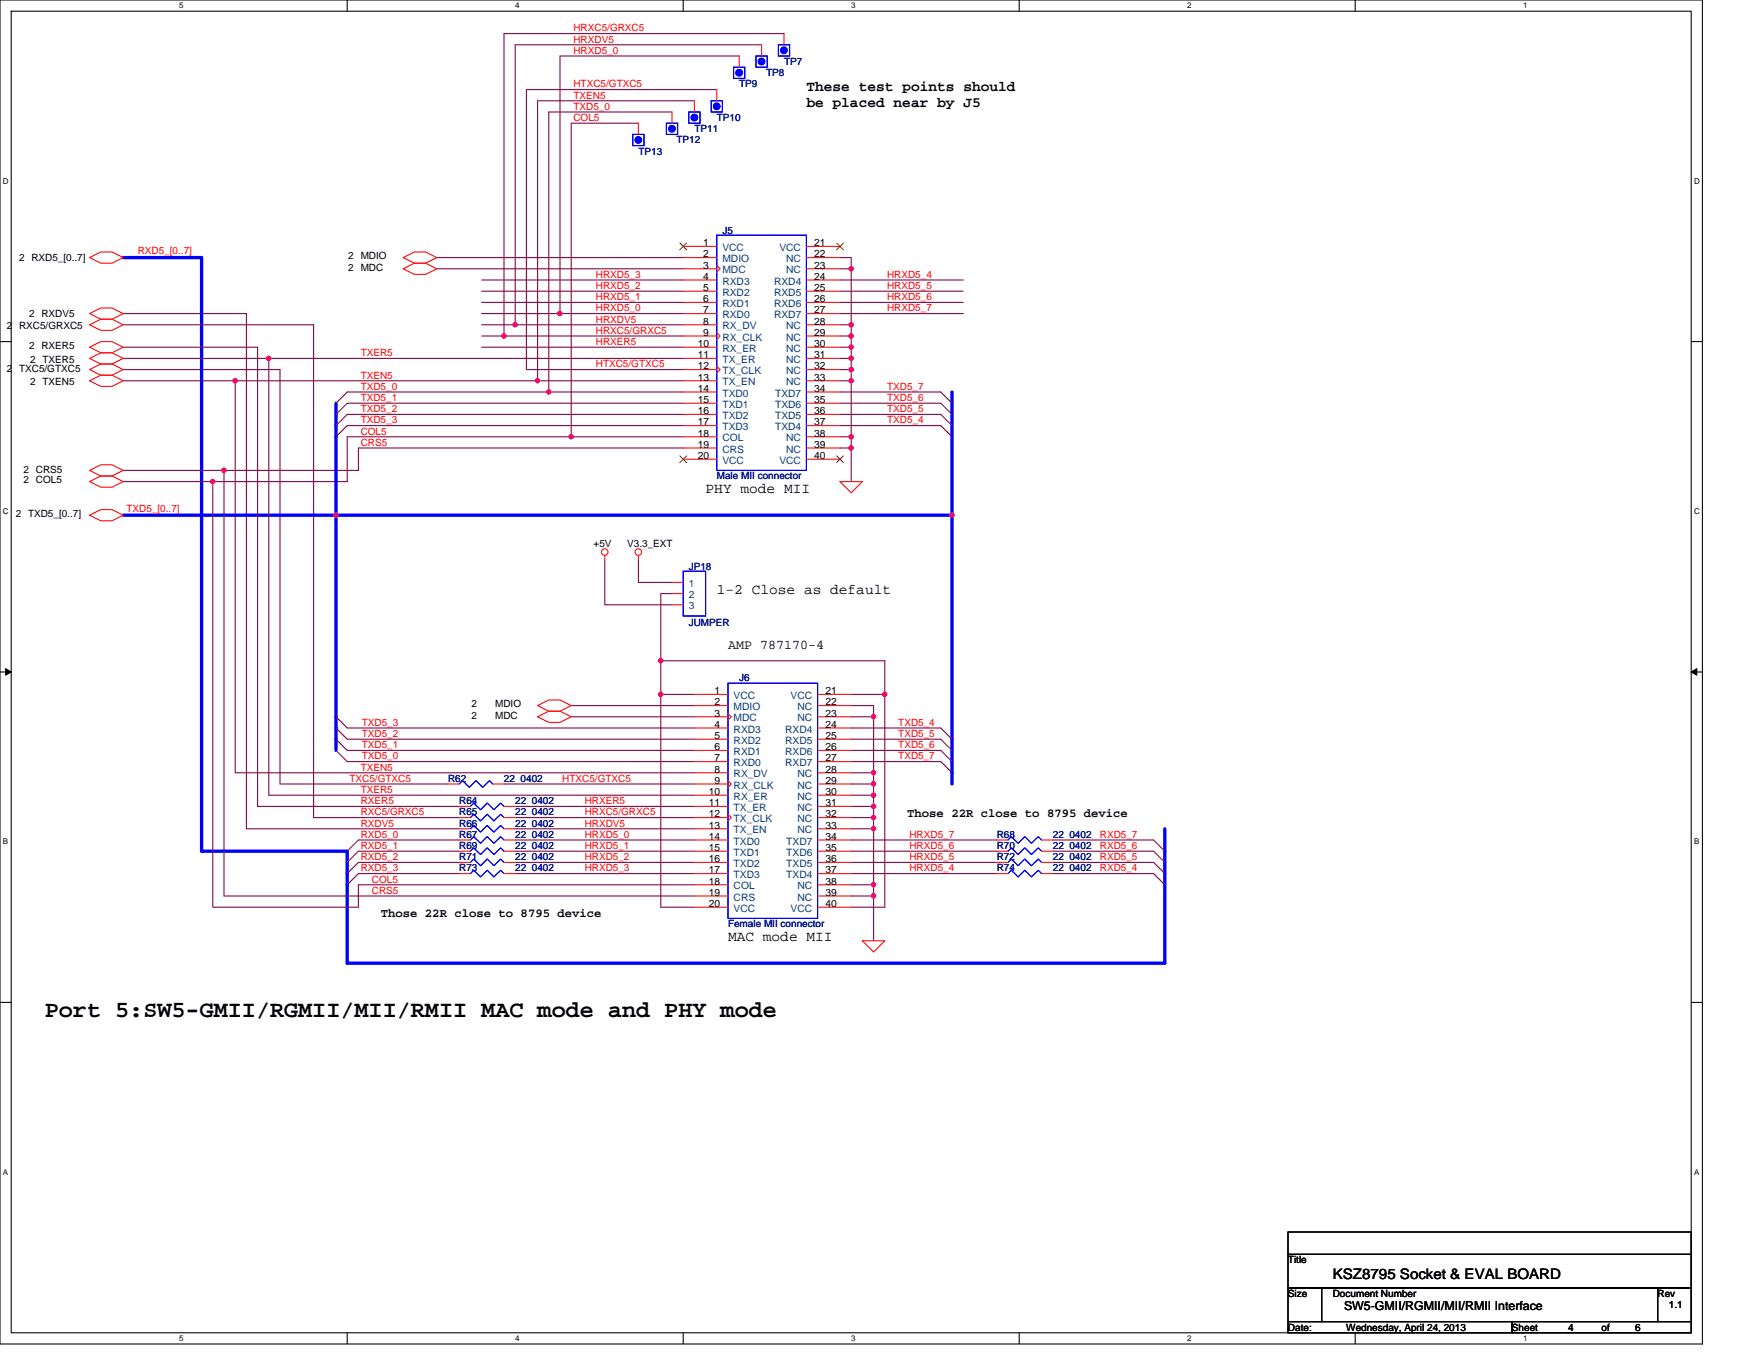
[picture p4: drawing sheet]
<svg xmlns="http://www.w3.org/2000/svg" width="279mm" height="216mm" viewBox="0 0 279 216" stroke-linecap="round" stroke-linejoin="round" font-family="sans-serif">
<path d="M0 0h270.3v213.4h-270.3zM1.8 1.8h266.7v209.8h-266.7z" fill="none" stroke="#000" stroke-width=".17"/>
<g fill="#fff">
<path d="M28.4 .2h.7v1.4h-.7z"/>
<path d="M28.4 211.8h.7v1.4h-.7z"/>
</g>
<path d="M55.1 0v1.8M55.1 211.6v1.8" fill="none" stroke="#000" stroke-width=".17"/>
<g fill="#fff">
<path d="M81.8 .2h.7v1.4h-.7z"/>
<path d="M81.8 211.8h.7v1.4h-.7z"/>
</g>
<path d="M108.5 0v1.8M108.5 211.6v1.8" fill="none" stroke="#000" stroke-width=".17"/>
<g fill="#fff">
<path d="M135.1 .2h.7v1.4h-.7z"/>
<path d="M135.1 211.8h.7v1.4h-.7z"/>
</g>
<path d="M161.8 0v1.8M161.8 211.6v1.8" fill="none" stroke="#000" stroke-width=".17"/>
<g fill="#fff">
<path d="M188.5 .2h.7v1.4h-.7z"/>
<path d="M188.5 211.8h.7v1.4h-.7z"/>
</g>
<path d="M215.1 0v1.8M215.1 211.6v1.8" fill="none" stroke="#000" stroke-width=".17"/>
<g fill="#fff">
<path d="M241.8 .2h.7v1.4h-.7z"/>
<path d="M241.8 211.8h.7v1.4h-.7z"/>
<path d="M.4 28h1v1.4h-1z"/>
<path d="M268.9 28h.9v1.4h-.9z"/>
<path d="M.4 80.5h1v1.4h-1z"/>
<path d="M268.9 80.5h.9v1.4h-.9z"/>
</g>
<path d="M0 54.2h1.8M268.5 54.2h1.8" fill="none" stroke="#000" stroke-width=".17"/>
<g fill="#fff">
<path d="M.4 132.9h.9v1.4h-.9z"/>
<path d="M268.9 132.9h.9v1.4h-.9z"/>
</g>
<path d="M0 106.7h1.8M268.5 106.7h1.8" fill="none" stroke="#000" stroke-width=".17"/>
<path d="M.9 106.2l.9 .5-.9 .5zM268.5 106.7l.9-.5v1z" fill="#000" stroke="#000" stroke-width=".16"/>
<g fill="#fff">
<path d="M.4 185.4h.9v1.4h-.9z"/>
<path d="M268.9 185.4h.9v1.4h-.9z"/>
</g>
<path d="M0 159.1h1.8M268.5 159.1h1.8M204.5 195.6h64v3.5h-64zM204.5 199.1h64v5.4h-64zM204.5 204.5h5.3v5.3h-5.3zM204.5 209.8h35.5v1.8h-35.5zM209.8 204.5h53.3v5.3h-53.3zM240 209.8h28.5v1.8h-28.5zM263.1 204.5h5.4v5.3h-5.4z" fill="none" stroke="#000" stroke-width=".17"/>
<g fill="none" stroke="#800040" stroke-width=".17">
<path d="M101.3 19.6h-10.6v49.7M106.7 17.8h-19.6v44.4M110.2 16h-24.9v44.5M113.8 14.2h-30.2v44.5h24.9M117.3 8.9h-28.4v40.9M120.9 7.1h-39.1v44.5M124.5 5.3h-44.5v48M19.6 51.6h30.2v78.2h23.1M19.6 49.8h19.5v81.8h33.8M19.6 55.1h21.3v72.9h32M19.6 58.7h24.8v65.8h26.7M19.6 56.9h23.1"/>
<path d="M42.7 56.9h65.8M42.7 56.9v69.3h67.5M69.3 40.9h39.2M69.3 42.7h39.2M76.5 51.6h5.3M76.5 44.4h32M76.5 48h32M76.5 46.2h32M76.5 55.1h32M76.5 49.8h12.4M76.5 53.3h3.5M80 53.3h28.5"/>
<path d="M81.8 51.6h26.7M88.9 49.8h19.6M133.4 46.2h19.5M133.4 48h19.5M133.4 49.8h19.5M133.4 44.4h19.5M133.4 42.7h1.7M133.4 40.9h1.7v1.8M133.4 51.6h1.7M133.4 58.7h1.7M133.4 56.9h1.7M133.4 55.1h1.7"/>
<path d="M133.4 53.3h1.7M135.1 58.7v1.8M135.1 51.6v1.7M135.1 55.1v1.8M135.1 42.7v8.9M135.1 56.9v1.8M135.1 53.3v1.8M19.6 60.5h17.7M19.6 74.7h16M19.6 76.5h14.2M33.8 76.5v67.5h23.1v-3.5h53.3M35.6 74.7v67.5h74.6"/>
<path d="M37.3 60.5v62.2h72.9M37.3 60.5h48M85.3 60.5h23.2M87.1 62.2h21.4M87.1 62.2h-32l-1.8 1.8M90.7 69.3h17.8M90.7 69.3h-35.6v7.2h-21.3M108.5 67.6h-53.4l-1.8 1.7M108.5 65.8h-53.4l-1.8 1.8M108.5 71.1h-51.6v3.6h-21.3M108.5 64h-53.4l-1.8 1.8M133.3 65.8h16.1l1.7 1.8"/>
<path d="M133.3 64h16.1l1.7 1.8M133.3 62.2h16.1l1.7 1.8M133.3 67.6h16.1l1.7 1.7M133.4 71.1h1.7M133.4 69.3h1.7M133.4 60.5h1.7M135.1 71.1v5.4M135.1 69.3v1.8M135.1 60.5v8.8M96 88.9v7.1h10.7M101.3 88.9v3.6h5.4M106.7 94.2h-1.8v10.7"/>
<path d="M53.3 117.3l1.8 1.8h55.1M53.3 113.8l1.8 1.8h55.1M53.3 115.6l1.8 1.7h55.1M53.3 119.1l1.8 1.8h55.1M90.7 112h19.5M90.7 113.8h19.5M104.9 104.9v5.3M104.9 104.9h35.6v5.3M104.9 110.2h5.3M104.9 110.2v33.8h5.3M135.1 117.3h14.3l1.7 1.8M135.1 119.1h14.3l1.7 1.8"/>
<path d="M135.1 112h3.6v10.7M135.1 113.8h3.6M135.1 110.2h5.4M135.1 115.6h14.3l1.7 1.7M140.5 110.2v33.8h-5.4M72.9 133.3h-16l-1.8 1.8M72.9 135.1h-16l-1.8 1.8M72.9 136.9h-16l-1.8 1.8M72.9 138.7h-16l-1.8 1.8M80 124.5h30.2M81.8 135.1h28.4M81.8 131.6h28.4"/>
<path d="M81.8 133.3h28.4M81.8 136.9h28.4M81.8 138.7h28.4M81.8 129.8h28.4M81.8 128h28.4M135.1 120.9h14.3l1.7 1.8M135.1 124.5h3.6M135.1 122.7h3.6M135.1 131.6h3.6M135.1 126.2h3.6M135.1 129.8h3.6M135.1 128h3.6"/>
<path d="M135.1 133.3h23.1M135.1 135.1h23.1M135.1 136.9h23.1M135.1 138.7h23.1M138.7 126.2v1.8M138.7 128v1.8M138.7 131.6v8.9M138.7 122.7v1.8M138.7 129.8v1.8M138.7 124.5v1.7M167.1 133.3h16l1.8 1.8M167.1 135.1h16l1.8 1.8"/>
<path d="M167.1 136.9h16l1.8 1.8M167.1 138.7h16l1.8 1.8M135.1 140.5h3.6M135.1 142.2h3.6M138.7 140.5v1.7M138.7 142.2v7.2"/>
</g>
<g fill="#f0f" stroke="#f0f" stroke-width=".17">
<circle cx="85.3" cy="60.4" r=".35"/>
<circle cx="104.9" cy="104.9" r=".35"/>
<circle cx="135.1" cy="69.3" r=".35"/>
<circle cx="135.1" cy="58.7" r=".35"/>
<circle cx="37.3" cy="60.4" r=".35"/>
<circle cx="138.7" cy="124.4" r=".35"/>
<circle cx="135.1" cy="51.5" r=".35"/>
<circle cx="138.7" cy="122.7" r=".35"/>
<circle cx="104.9" cy="110.2" r=".35"/>
<circle cx="135.1" cy="71.1" r=".35"/>
<circle cx="138.7" cy="140.4" r=".35"/>
<circle cx="138.7" cy="142.2" r=".35"/>
<circle cx="138.7" cy="131.6" r=".35"/>
<circle cx="140.4" cy="110.2" r=".35"/>
<circle cx="138.7" cy="113.8" r=".35"/>
<circle cx="135.1" cy="55.1" r=".35"/>
<circle cx="135.1" cy="42.7" r=".35"/>
<circle cx="138.7" cy="126.2" r=".35"/>
<circle cx="138.7" cy="129.8" r=".35"/>
<circle cx="135.1" cy="60.4" r=".35"/>
<circle cx="138.7" cy="128" r=".35"/>
<circle cx="135.1" cy="56.9" r=".35"/>
<circle cx="135.1" cy="53.3" r=".35"/>
<circle cx="53.3" cy="81.8" r=".35"/>
<circle cx="151.1" cy="81.8" r=".35"/>
<circle cx="35.5" cy="74.7" r=".35"/>
<circle cx="33.8" cy="76.4" r=".35"/>
<circle cx="42.7" cy="56.9" r=".35"/>
<circle cx="81.8" cy="51.5" r=".35"/>
<circle cx="80" cy="53.3" r=".35"/>
<circle cx="90.7" cy="69.3" r=".35"/>
<circle cx="88.9" cy="49.8" r=".35"/>
<circle cx="87.1" cy="62.2" r=".35"/>
</g>
<path d="M19.6 40.9h12.4v94.2h23.1v17.8h129.8v-21.3M53.3 64v17.8M151.1 62.2v19.6M19.6 81.8h33.7M53.3 81.8h97.8M53.3 81.8v37.3M151.1 81.8v42.7" fill="none" stroke="#00f" stroke-width=".53"/>
<g fill="none" stroke="#f00" stroke-width=".17">
<path d="M101.3 19.6v1.7M106.7 17.8v1.8M110.2 16v1.8M113.8 14.2v1.8M117.3 8.9v1.8M120.9 7.1v1.8M124.5 5.3v1.8M108.5 39.1h5.3M128 39.1h5.4M14.2 51.6l1.8-.9h1.8l1.8 .9-1.8 .9h-1.8zM14.2 49.8l1.8-.9h1.8l1.8 .9-1.8 .9h-1.8zM14.2 40.9l1.8-.9h1.8l1.8 .9-1.8 .9h-1.8z"/>
<path d="M14.2 58.7l1.8-.9h1.8l1.8 .9-1.8 .9h-1.8zM14.2 56.9l1.8-.9h1.8l1.8 .9-1.8 .9h-1.8zM14.2 55.1l1.8-.9h1.8l1.8 .9-1.8 .9h-1.8zM64 42.7l1.8-.9h1.8l1.7 .9-1.7 .9h-1.8zM64 40.9l1.8-.9h1.8l1.7 .9-1.7 .9h-1.8zM108.5 40.9h5.3M108.5 42.7h5.3M108.5 44.4h5.3M108.5 46.2h5.3M108.5 48h5.3M108.5 49.8h5.3M108.5 51.6h5.3"/>
<path d="M108.5 53.3h5.3M108.5 55.1h5.3M108.5 56.9h5.3M108.5 58.7h5.3M113.8 42.1l.5 .6-.5 .5M113.8 52.8l.5 .5-.5 .6M113.8 58.1l.5 .6-.5 .5M128 40.9h5.4M128 42.7h5.4M128 44.4h5.4M128 46.2h5.4M128 48h5.4"/>
<path d="M128 49.8h5.4M128 51.6h5.4M128 53.3h5.4M128 55.1h5.4M128 56.9h5.4M128 58.7h5.4M14.2 74.7l1.8-.9h1.8l1.8 .9-1.8 .9h-1.8zM14.2 60.5l1.8-.9h1.8l1.8 .9-1.8 .8h-1.8zM14.2 76.5l1.8-.9h1.8l1.8 .9-1.8 .8h-1.8zM108.5 60.5h5.3M108.5 62.2h5.3M108.5 64h5.3"/>
<path d="M108.5 65.8h5.3M108.5 67.6h5.3M108.5 69.3h5.3M108.5 71.1h5.3M108.5 72.9h5.3M128 60.5h5.4M128 62.2h5.4M128 64h5.4M128 65.8h5.4M128 67.6h5.4M128 69.3h5.4M128 71.1h5.4"/>
<path d="M128 72.9h5.4M133.3 76.5h3.6l-1.8 1.7zM14.2 81.8l1.8-.9h1.8l1.8 .9-1.8 .9h-1.8zM96 88.2v.7M101.3 88.2v.7M106.7 92.5h1.8M106.7 94.2h1.8M106.7 96h1.8M85.3 113.8l1.8-.9h1.8l1.8 .9-1.8 .9h-1.8zM85.3 112l1.8-.9h1.8l1.8 .9-1.8 .9h-1.8zM110.2 110.2h5.4M110.2 112h5.4"/>
<path d="M110.2 113.8h5.4M110.2 115.6h5.4M110.2 117.3h5.4M110.2 119.1h5.4M115.6 113.3l.5 .5-.5 .5M129.8 110.2h5.3M129.8 112h5.3M129.8 113.8h5.3M129.8 115.6h5.3M129.8 117.3h5.3M129.8 119.1h5.3M71.1 124.5h1.8"/>
<path d="M72.9 128h1.8M72.9 135.1h1.8M72.9 129.8h1.8M72.9 131.6h1.8M72.9 133.3h1.8M72.9 136.9h1.8M72.9 138.7h1.8M78.2 124.5h1.8M80 128h1.8M80 135.1h1.8M80 129.8h1.8M80 131.6h1.8"/>
<path d="M80 133.3h1.8M80 136.9h1.8M80 138.7h1.8M110.2 128h5.4M110.2 135.1h5.4M110.2 120.9h5.4M110.2 122.7h5.4M110.2 124.5h5.4M110.2 126.2h5.4M110.2 129.8h5.4M110.2 131.6h5.4M110.2 133.3h5.4"/>
<path d="M110.2 136.9h5.4M110.2 138.7h5.4M115.6 123.9l.5 .6-.5 .5M115.6 129.3l.5 .5-.5 .5M129.8 128h5.3M129.8 135.1h5.3M129.8 120.9h5.3M129.8 122.7h5.3M129.8 124.5h5.3M129.8 126.2h5.3M129.8 129.8h5.3M129.8 131.6h5.3"/>
<path d="M129.8 133.3h5.3M129.8 136.9h5.3M129.8 138.7h5.3M158.2 135.1h1.8M158.2 133.3h1.8M158.2 136.9h1.8M158.2 138.7h1.8M165.4 135.1h1.7M165.4 133.3h1.7M165.4 136.9h1.7M165.4 138.7h1.7M110.2 140.5h5.4"/>
<path d="M110.2 142.2h5.4M110.2 144h5.4M129.8 140.5h5.3M129.8 142.2h5.3M129.8 144h5.3M136.9 149.4h3.6l-1.8 1.7z"/>
<circle cx="96" cy="87.6" r=".52"/>
<circle cx="101.3" cy="87.6" r=".52"/>
</g>
<g fill="none" stroke="#00f" stroke-width=".17">
<path d="M105.8 19.6h1.8v1.7h-1.8zM109.3 17.8h1.8v1.8h-1.8zM112.9 16h1.8v1.8h-1.8zM116.5 10.7h1.7v1.7h-1.7zM120 8.9h1.8v1.8h-1.8zM123.6 7.1h1.7v1.8h-1.7zM100.5 21.3h1.7v1.8h-1.7zM113.8 37.3h14.2v37.4h-14.2zM108.5 90.7h3.5v7.1h-3.5zM115.6 108.5h14.2v37.3h-14.2zM72.9 124.5l.5-.6 1.1 1.1 1.1-1.1 1 1.1 1.1-1.1 .5 .6M74.7 128l.5-.5 1.1 1 1-1 1.1 1 1.1-1 .5 .5"/>
<path d="M74.7 129.8l.5-.5 1.1 1 1-1 1.1 1 1.1-1 .5 .5M74.7 131.6l.5-.6 1.1 1.1 1-1.1 1.1 1.1 1.1-1.1 .5 .6M74.7 133.3l.5-.5 1.1 1.1 1-1.1 1.1 1.1 1.1-1.1 .5 .5M74.7 135.1l.5-.5 1.1 1.1 1-1.1 1.1 1.1 1.1-1.1 .5 .5M74.7 136.9l.5-.5 1.1 1 1-1 1.1 1 1.1-1 .5 .5M74.7 138.7l.5-.5 1.1 1 1-1 1.1 1 1.1-1 .5 .5M160 135.1l.5-.5 1.1 1.1 1.1-1.1 1 1.1 1.1-1.1 .6 .5M160 136.9l.5-.5 1.1 1 1.1-1 1 1 1.1-1 .6 .5M160 138.7l.5-.5 1.1 1 1.1-1 1 1 1.1-1 .6 .5M160 133.3l.5-.5 1.1 1.1 1.1-1.1 1 1.1 1.1-1.1 .6 .5"/>
</g>
<g fill="#00f" stroke="#00f" stroke-width=".17">
<circle cx="106.7" cy="20.4" r=".52"/>
<circle cx="124.4" cy="8" r=".52"/>
<circle cx="120.9" cy="9.8" r=".52"/>
<circle cx="101.3" cy="22.2" r=".52"/>
<circle cx="113.8" cy="16.9" r=".52"/>
<circle cx="110.2" cy="18.7" r=".52"/>
<circle cx="117.3" cy="11.5" r=".52"/>
</g>
<path d="M107.9 38.6l1.1 1.1M109 38.6l-1.1 1.1M132.8 38.6l1.1 1.1M133.9 38.6l-1.1 1.1M107.9 72.4l1.1 1M109 72.4l-1.1 1M132.8 72.4l1.1 1M133.9 72.4l-1.1 1" fill="none" stroke="#804000" stroke-width=".16"/>
<text font-size="3.7" x="7.1" y="161.4">Port 5:SW5-GMII/RGMII/MII/RMII MAC mode and PHY mode</text>
<g font-size="2.3">
<text x="128" y="14.4">These test points should</text>
<text x="128" y="17">be placed near by J5</text>
<text x="112" y="78.3">PHY mode MII</text>
<text x="113.8" y="94.3">1-2 Close as default</text>
<text x="115.6" y="149.4">MAC mode MII</text>
<text x="211.6" y="203">KSZ8795 Socket &amp; EVAL BOARD</text>
</g>
<text font-size="2.1" x="115.6" y="103">AMP 787170-4</text>
<g font-size="1.9">
<text x="144" y="129.6">Those 22R close to 8795 device</text>
<text x="60.5" y="145.6">Those 22R close to 8795 device</text>
<text x="213.4" y="208">SW5-GMII/RGMII/MII/RMII Interface</text>
</g>
<g font-size="1.6" fill="#f00">
<text x="91" y="5">HRXC5/GRXC5</text>
<text x="91" y="8.5">HRXD5_0</text>
<text x="91" y="6.8">HRXDV5</text>
<text x="91" y="13.9">HTXC5/GTXC5</text>
<text x="91" y="15.6">TXEN5</text>
<text x="91" y="17.4">TXD5_0</text>
<text x="91" y="19.2">COL5</text>
<text x="21.9" y="40.4">RXD5_[0..7]</text>
<text x="94.6" y="44.1">HRXD5_3</text>
<text x="94.6" y="47.6">HRXD5_1</text>
<text x="94.6" y="45.9">HRXD5_2</text>
<text x="140.8" y="45.9">HRXD5_5</text>
<text x="140.8" y="47.6">HRXD5_6</text>
<text x="140.8" y="44.1">HRXD5_4</text>
<text x="94.6" y="49.4">HRXD5_0</text>
<text x="94.6" y="51.2">HRXDV5</text>
<text x="94.6" y="53">HRXC5/GRXC5</text>
<text x="140.8" y="49.4">HRXD5_7</text>
<text x="57.3" y="56.5">TXER5</text>
<text x="94.6" y="54.8">HRXER5</text>
<text x="94.6" y="58.3">HTXC5/GTXC5</text>
<text x="57.3" y="65.4">TXD5_2</text>
<text x="57.3" y="63.6">TXD5_1</text>
<text x="57.3" y="60.1">TXEN5</text>
<text x="57.3" y="61.9">TXD5_0</text>
<text x="140.8" y="65.4">TXD5_5</text>
<text x="140.8" y="63.6">TXD5_6</text>
<text x="140.8" y="61.9">TXD5_7</text>
<text x="57.3" y="67.2">TXD5_3</text>
<text x="57.3" y="70.8">CRS5</text>
<text x="57.3" y="69">COL5</text>
<text x="140.8" y="67.2">TXD5_4</text>
<text x="20.1" y="81.3">TXD5_[0..7]</text>
<text x="57.4" y="118.8">TXD5_1</text>
<text x="57.4" y="115.2">TXD5_3</text>
<text x="57.4" y="117">TXD5_2</text>
<text x="142.6" y="115.2">TXD5_4</text>
<text x="142.6" y="117">TXD5_5</text>
<text x="142.6" y="118.8">TXD5_6</text>
<text x="55.5" y="124.1">TXC5/GTXC5</text>
<text x="57.3" y="122.3">TXEN5</text>
<text x="57.3" y="125.9">TXER5</text>
<text x="57.4" y="120.5">TXD5_0</text>
<text x="89.3" y="124.1">HTXC5/GTXC5</text>
<text x="142.6" y="120.5">TXD5_7</text>
<text x="57.3" y="131.2">RXDV5</text>
<text x="57.3" y="129.4">RXC5/GRXC5</text>
<text x="57.3" y="127.7">RXER5</text>
<text x="92.8" y="131.2">HRXDV5</text>
<text x="92.8" y="129.4">HRXC5/GRXC5</text>
<text x="92.8" y="127.7">HRXER5</text>
<text x="57.3" y="133">RXD5_0</text>
<text x="57.3" y="134.8">RXD5_1</text>
<text x="57.3" y="136.5">RXD5_2</text>
<text x="92.8" y="133">HRXD5_0</text>
<text x="92.8" y="134.8">HRXD5_1</text>
<text x="92.8" y="136.5">HRXD5_2</text>
<text x="144.4" y="133">HRXD5_7</text>
<text x="144.4" y="134.8">HRXD5_6</text>
<text x="144.4" y="136.5">HRXD5_5</text>
<text x="174.6" y="133">RXD5_7</text>
<text x="174.6" y="134.8">RXD5_6</text>
<text x="174.6" y="136.5">RXD5_5</text>
<text x="57.3" y="138.3">RXD5_3</text>
<text x="59" y="140.1">COL5</text>
<text x="59" y="141.9">CRS5</text>
<text x="92.8" y="138.3">HRXD5_3</text>
<text x="144.4" y="138.3">HRXD5_4</text>
<text x="174.6" y="138.3">RXD5_4</text>
</g>
<g font-size="1.6" fill="#000080">
<text x="124.5" y="10.3">TP7</text>
<text x="117.3" y="13.9">TP9</text>
<text x="121.6" y="12.1">TP8</text>
<text x="107.4" y="22.8">TP12</text>
<text x="110.2" y="21">TP11</text>
<text x="113.8" y="19.2">TP10</text>
<text x="101.3" y="24.5">TP13</text>
<text x="114.7" y="37.1">J5</text>
<text x="113.8" y="76.1">Male MII connector</text>
<text x="109.3" y="90.5">JP18</text>
<text x="109.3" y="99.4">JUMPER</text>
<text x="117.3" y="108.1">J6</text>
<text x="71.1" y="124.1">R62</text>
<text x="80" y="124.1">22 0402</text>
<text x="72.9" y="127.7">R64</text>
<text x="72.9" y="129.4">R65</text>
<text x="72.9" y="131.2">R66</text>
<text x="81.8" y="127.7">22 0402</text>
<text x="81.8" y="129.4">22 0402</text>
<text x="81.8" y="131.2">22 0402</text>
<text x="72.9" y="133">R67</text>
<text x="72.9" y="134.8">R69</text>
<text x="72.9" y="136.5">R71</text>
<text x="81.8" y="133">22 0402</text>
<text x="81.8" y="134.8">22 0402</text>
<text x="81.8" y="136.5">22 0402</text>
<text x="158.2" y="134.8">R70</text>
<text x="158.2" y="136.5">R72</text>
<text x="158.2" y="133">R68</text>
<text x="167.1" y="134.8">22 0402</text>
<text x="167.1" y="136.5">22 0402</text>
<text x="167.1" y="133">22 0402</text>
<text x="72.9" y="138.3">R73</text>
<text x="81.8" y="138.3">22 0402</text>
<text x="158.2" y="138.3">R74</text>
<text x="167.1" y="138.3">22 0402</text>
<text x="115.6" y="147.2">Female MII connector</text>
</g>
<g font-size="1.6">
<text x="3" y="41.4">2 RXD5_[0..7]</text>
<text x="55.3" y="41.1">2 MDIO</text>
<text x="111.7" y="39.1">1</text>
<text x="111.7" y="40.9">2</text>
<text x="129.3" y="40.9">22</text>
<text x="129.3" y="39.1">21</text>
<text x="55.3" y="43">2 MDC</text>
<text x="111.7" y="42.7">3</text>
<text x="111.7" y="44.4">4</text>
<text x="111.7" y="46.2">5</text>
<text x="111.7" y="48">6</text>
<text x="129.3" y="42.7">23</text>
<text x="129.3" y="44.4">24</text>
<text x="129.3" y="46.2">25</text>
<text x="129.3" y="48">26</text>
<text x="1.1" y="52.3">2</text>
<text x="3" y="52.3">RXC5/GRXC5</text>
<text x="4.6" y="50.3">2 RXDV5</text>
<text x="111.7" y="49.8">7</text>
<text x="111.7" y="51.5">8</text>
<text x="111.7" y="53.3">9</text>
<text x="129.3" y="51.5">28</text>
<text x="129.3" y="53.3">29</text>
<text x="129.3" y="49.8">27</text>
<text x="1.1" y="59">2</text>
<text x="3" y="59">TXC5/GTXC5</text>
<text x="4.6" y="55.5">2 RXER5</text>
<text x="4.8" y="57.6">2 TXER5</text>
<text x="110.8" y="55.1">10</text>
<text x="110.8" y="56.9">11</text>
<text x="110.8" y="58.7">12</text>
<text x="129.3" y="55.1">30</text>
<text x="129.3" y="56.9">31</text>
<text x="129.3" y="58.7">32</text>
<text x="4.8" y="61.2">2 TXEN5</text>
<text x="110.8" y="60.4">13</text>
<text x="110.8" y="62.2">14</text>
<text x="110.8" y="64">15</text>
<text x="110.8" y="65.8">16</text>
<text x="129.3" y="60.4">33</text>
<text x="129.3" y="62.2">34</text>
<text x="129.3" y="64">35</text>
<text x="129.3" y="65.8">36</text>
<text x="110.8" y="67.5">17</text>
<text x="110.8" y="69.3">18</text>
<text x="110.8" y="71.1">19</text>
<text x="129.3" y="69.3">38</text>
<text x="129.3" y="71.1">39</text>
<text x="129.3" y="67.5">37</text>
<text x="3.7" y="75">2 CRS5</text>
<text x="3.7" y="76.6">2 COL5</text>
<text x="110.8" y="72.9">20</text>
<text x="129.3" y="72.9">40</text>
<text x="2.5" y="82.1">2 TXD5_[0..7]</text>
<text x="94.2" y="86.8">+5V</text>
<text x="99.6" y="86.8">V3.3_EXT</text>
<text x="74.8" y="112.2">2</text>
<text x="78.6" y="112.2">MDIO</text>
<text x="113.4" y="110.2">1</text>
<text x="113.4" y="112">2</text>
<text x="113.4" y="113.8">3</text>
<text x="131" y="112">22</text>
<text x="131" y="113.8">23</text>
<text x="131" y="110.2">21</text>
<text x="74.8" y="114.2">2</text>
<text x="78.6" y="114.2">MDC</text>
<text x="113.4" y="115.5">4</text>
<text x="113.4" y="117.3">5</text>
<text x="113.4" y="119.1">6</text>
<text x="131" y="115.5">24</text>
<text x="131" y="117.3">25</text>
<text x="131" y="119.1">26</text>
<text x="113.4" y="120.9">7</text>
<text x="113.4" y="122.7">8</text>
<text x="113.4" y="124.4">9</text>
<text x="131" y="122.7">28</text>
<text x="131" y="124.4">29</text>
<text x="131" y="120.9">27</text>
<text x="112.5" y="126.2">10</text>
<text x="112.5" y="128">11</text>
<text x="112.5" y="129.8">12</text>
<text x="112.5" y="131.6">13</text>
<text x="131" y="126.2">30</text>
<text x="131" y="128">31</text>
<text x="131" y="129.8">32</text>
<text x="131" y="131.6">33</text>
<text x="112.5" y="133.3">14</text>
<text x="112.5" y="135.1">15</text>
<text x="112.5" y="136.9">16</text>
<text x="131" y="133.3">34</text>
<text x="131" y="135.1">35</text>
<text x="131" y="136.9">36</text>
<text x="112.5" y="138.7">17</text>
<text x="112.5" y="140.4">18</text>
<text x="112.5" y="142.2">19</text>
<text x="112.5" y="144">20</text>
<text x="131" y="140.4">38</text>
<text x="131" y="142.2">39</text>
<text x="131" y="138.7">37</text>
<text x="131" y="144">40</text>
<text x="204.5" y="200.6">Title</text>
<text x="204.5" y="205.9">Size</text>
<text x="211.6" y="205.9">Document Number</text>
<text x="263.1" y="205.9">Rev</text>
<text x="264.9" y="207.7">1.1</text>
<text x="204.5" y="211.2">Date:</text>
<text x="213.7" y="211.2">Wednesday, April 24, 2013</text>
<text x="240" y="211.2">Sheet</text>
<text x="248.9" y="211.2">4</text>
<text x="254.3" y="211.2">of</text>
<text x="259.6" y="211.2">6</text>
</g>
<g font-size="1.6" fill="#004080">
<text x="114.7" y="39.8">VCC</text>
<text x="114.7" y="41.6">MDIO</text>
<text x="123.7" y="39.8">VCC</text>
<text x="124.8" y="41.6">NC</text>
<text x="114.7" y="43.4">MDC</text>
<text x="114.7" y="45.2">RXD3</text>
<text x="114.7" y="46.9">RXD2</text>
<text x="122.9" y="45.2">RXD4</text>
<text x="122.9" y="46.9">RXD5</text>
<text x="124.8" y="43.4">NC</text>
<text x="114.7" y="48.7">RXD1</text>
<text x="114.7" y="50.5">RXD0</text>
<text x="114.7" y="52.3">RX_DV</text>
<text x="122.9" y="48.7">RXD6</text>
<text x="122.9" y="50.5">RXD7</text>
<text x="124.8" y="52.3">NC</text>
<text x="114.7" y="54.1">RX_CLK</text>
<text x="114.7" y="55.8">RX_ER</text>
<text x="114.7" y="57.6">TX_ER</text>
<text x="114.7" y="59.4">TX_CLK</text>
<text x="124.8" y="54.1">NC</text>
<text x="124.8" y="55.8">NC</text>
<text x="124.8" y="57.6">NC</text>
<text x="124.8" y="59.4">NC</text>
<text x="114.7" y="61.2">TX_EN</text>
<text x="114.7" y="62.9">TXD0</text>
<text x="114.7" y="64.7">TXD1</text>
<text x="123" y="62.9">TXD7</text>
<text x="123" y="64.7">TXD6</text>
<text x="124.8" y="61.2">NC</text>
<text x="114.7" y="66.5">TXD2</text>
<text x="114.7" y="68.3">TXD3</text>
<text x="114.7" y="70.1">COL</text>
<text x="114.7" y="71.8">CRS</text>
<text x="123" y="66.5">TXD5</text>
<text x="123" y="68.3">TXD4</text>
<text x="124.8" y="70.1">NC</text>
<text x="124.8" y="71.8">NC</text>
<text x="114.7" y="73.6">VCC</text>
<text x="123.7" y="73.6">VCC</text>
<text x="109.3" y="93.2">1</text>
<text x="109.3" y="95">2</text>
<text x="109.3" y="96.7">3</text>
<text x="116.5" y="111">VCC</text>
<text x="116.5" y="112.7">MDIO</text>
<text x="125.5" y="111">VCC</text>
<text x="126.6" y="112.7">NC</text>
<text x="116.5" y="114.5">MDC</text>
<text x="116.5" y="116.3">RXD3</text>
<text x="116.5" y="118.1">RXD2</text>
<text x="116.5" y="119.8">RXD1</text>
<text x="124.7" y="116.3">RXD4</text>
<text x="124.7" y="118.1">RXD5</text>
<text x="124.7" y="119.8">RXD6</text>
<text x="126.6" y="114.5">NC</text>
<text x="116.5" y="121.6">RXD0</text>
<text x="116.5" y="123.4">RX_DV</text>
<text x="116.5" y="125.2">RX_CLK</text>
<text x="124.7" y="121.6">RXD7</text>
<text x="126.6" y="123.4">NC</text>
<text x="126.6" y="125.2">NC</text>
<text x="116.5" y="127">RX_ER</text>
<text x="116.5" y="128.7">TX_ER</text>
<text x="116.5" y="130.5">TX_CLK</text>
<text x="126.6" y="127">NC</text>
<text x="126.6" y="128.7">NC</text>
<text x="126.6" y="130.5">NC</text>
<text x="116.5" y="132.3">TX_EN</text>
<text x="116.5" y="134.1">TXD0</text>
<text x="116.5" y="135.8">TXD1</text>
<text x="116.5" y="137.6">TXD2</text>
<text x="124.8" y="134.1">TXD7</text>
<text x="124.8" y="135.8">TXD6</text>
<text x="124.8" y="137.6">TXD5</text>
<text x="126.6" y="132.3">NC</text>
<text x="116.5" y="139.4">TXD3</text>
<text x="116.5" y="141.2">COL</text>
<text x="116.5" y="143">CRS</text>
<text x="124.8" y="139.4">TXD4</text>
<text x="126.6" y="141.2">NC</text>
<text x="126.6" y="143">NC</text>
<text x="116.5" y="144.7">VCC</text>
<text x="125.5" y="144.7">VCC</text>
</g>
<g font-size="1.3">
<text x="28.4" y="1.3">5</text>
<text x="81.8" y="1.3">4</text>
<text x="135.1" y="1.3">3</text>
<text x="188.5" y="1.3">2</text>
<text x="241.8" y="1.3">1</text>
<text x=".4" y="29.1">D</text>
<text x="268.9" y="29.1">D</text>
<text x=".4" y="81.6">C</text>
<text x="268.9" y="81.6">C</text>
<text x=".4" y="134">B</text>
<text x="268.9" y="134">B</text>
<text x=".4" y="186.5">A</text>
<text x="268.9" y="186.5">A</text>
<text x="28.4" y="212.9">5</text>
<text x="81.8" y="212.9">4</text>
<text x="135.1" y="212.9">3</text>
<text x="188.5" y="212.9">2</text>
<text x="241.8" y="212.9">1</text>
</g>
</svg>
